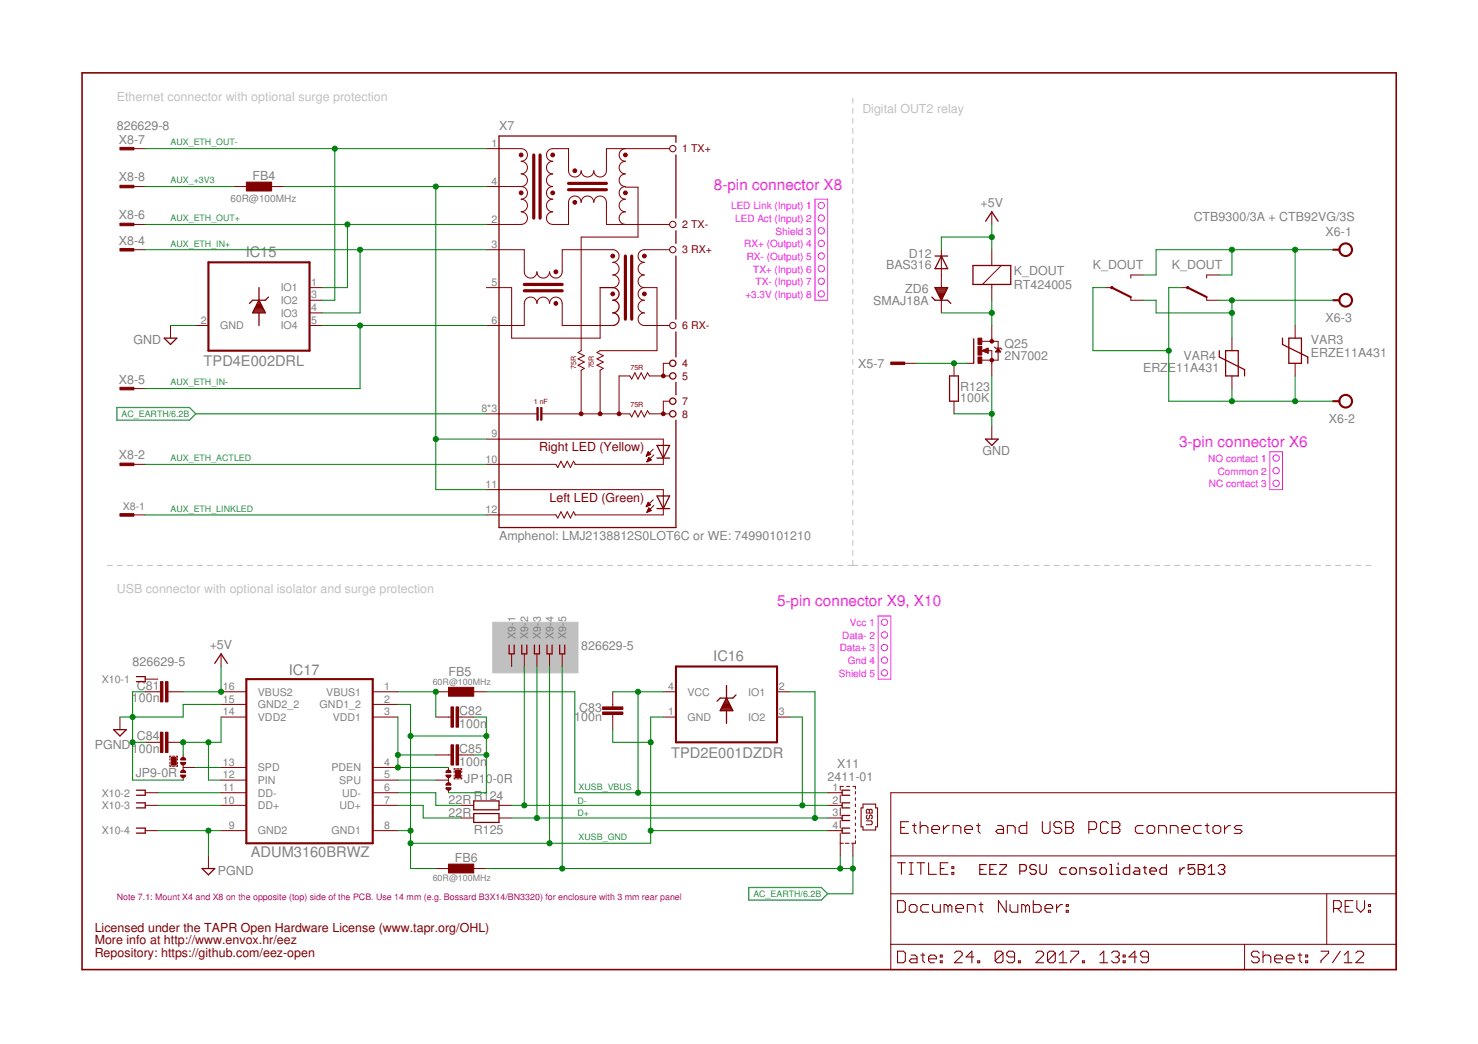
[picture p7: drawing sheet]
<svg xmlns="http://www.w3.org/2000/svg" width="297mm" height="210mm" viewBox="0 0 297 210" stroke-linecap="round" stroke-linejoin="round" font-family="sans-serif">
<g fill="none" stroke="#c0c0c0" stroke-width=".2">
<path d="M171.4 19.7v1M171.4 21.8v1M171.4 23.8v1M171.4 25.8v1M171.4 27.8v1M171.4 29.8v1.1M171.4 31.9v1M171.4 33.9v1M171.4 35.9v1M171.4 37.9v1M171.4 39.9v1.1M171.4 42v1"/>
<path d="M171.4 44v1M171.4 46v1M171.4 48v1M171.4 50v1.1M171.4 52v1.1M171.4 54.1v1M171.4 56.1v1M171.4 58.1v1M171.4 60.1v1.1M171.4 62.2v1M171.4 64.2v1M171.4 66.2v1"/>
<path d="M171.4 68.2v1M171.4 70.2v1.1M171.4 72.3v1M171.4 74.3v1M171.4 76.3v1M171.4 78.3v1M171.4 80.3v1.1M171.4 82.4v1M171.4 84.4v1M171.4 86.4v1M171.4 88.4v1.1M171.4 90.4v1.1"/>
<path d="M171.4 92.5v1M171.4 94.5v1M171.4 96.5v1M171.4 98.5v1M21.6 113.7h1M23.6 113.7h1M25.6 113.7h1M27.6 113.7h1M29.6 113.7h1M31.6 113.7h1M33.6 113.7h1M35.6 113.7h1.1"/>
<path d="M37.7 113.7h1M39.7 113.7h1M41.7 113.7h1M43.7 113.7h1M45.7 113.7h1M47.7 113.7h1M49.7 113.7h1M51.7 113.7h1M53.7 113.7h1.1M55.8 113.7h1M57.8 113.7h1M59.8 113.7h1"/>
<path d="M61.8 113.7h1M63.8 113.7h1M65.8 113.7h1M67.8 113.7h1M69.8 113.7h1M71.8 113.7h1.1M73.9 113.7h1M75.9 113.7h1M77.9 113.7h1M79.9 113.7h1M81.9 113.7h1M83.9 113.7h1"/>
<path d="M85.9 113.7h1M87.9 113.7h1M89.9 113.7h1.1M91.9 113.7h1.1M94 113.7h1M96 113.7h1M98 113.7h1M100 113.7h1M102 113.7h1M104 113.7h1M106 113.7h1M108.1 113.7h1"/>
<path d="M110.1 113.7h1M112.1 113.7h1M114.1 113.7h1M116.1 113.7h1M118.1 113.7h1M120.1 113.7h1M122.1 113.7h1M124.1 113.7h1M126.2 113.7h.9M128.2 113.7h1M130.2 113.7h1M132.2 113.7h1"/>
<path d="M134.2 113.7h1M136.2 113.7h1M138.2 113.7h1M140.2 113.7h1M142.2 113.7h1.1M144.3 113.7h1M146.3 113.7h1M148.3 113.7h1M150.3 113.7h1M152.3 113.7h1M154.3 113.7h1M156.3 113.7h1"/>
<path d="M158.3 113.7h1M160.3 113.7h1.1M162.3 113.7h1.1M164.4 113.7h1M166.4 113.7h1M168.4 113.7h1M170.4 113.7h2M171.4 100.5v1.1M171.4 102.6v1M171.4 104.6v1M171.4 106.6v1M171.4 108.6v1"/>
<path d="M171.4 110.6v1.1M171.4 112.7v1M173.4 113.7h1.1M175.5 113.7h1M177.5 113.7h1M179.5 113.7h1M181.5 113.7h1M183.5 113.7h1.1M185.5 113.7h1.1M187.6 113.7h1M189.6 113.7h1M191.6 113.7h1"/>
<path d="M193.6 113.7h1.1M195.7 113.7h1M197.7 113.7h1M199.7 113.7h1M201.7 113.7h1.1M203.8 113.7h1M205.8 113.7h1M207.8 113.7h1M209.8 113.7h1M211.8 113.7h1.1M213.8 113.7h1.1M215.9 113.7h1"/>
<path d="M217.9 113.7h1M219.9 113.7h1M221.9 113.7h1.1M224 113.7h1M226 113.7h1M228 113.7h1M230 113.7h1.1M232.1 113.7h1M234.1 113.7h1M236.1 113.7h1M238.1 113.7h1M240.1 113.7h1.1"/>
<path d="M242.1 113.7h1.1M244.2 113.7h1M246.2 113.7h1M248.2 113.7h1M250.3 113.7h1M252.3 113.7h1M254.3 113.7h1M256.3 113.7h1M258.3 113.7h1.1M260.3 113.7h1.1M262.4 113.7h1M264.4 113.7h1"/>
<path d="M266.4 113.7h1M268.4 113.7h1.1M270.5 113.7h1M272.5 113.7h1M274.5 113.7h1"/>
</g>
<path d="M99 125.1h17.2v10.2h-17.2z" fill="#c0c0c0" stroke="#c0c0c0" stroke-width=".2"/>
<g fill="none" stroke="#800000" stroke-width=".21">
<path d="M173.4 161.7h2.6v.7h.4v3.8h-.4v.7h-2.6v-.7h-.3v-3.8h.3zM180.4 173.5h1.5M181 166.4h.8M181.2 173.5v2.3M182.6 165.2h-1.6v2.4h1.6M182.7 173.5h.8M182.7 175.8h.8M183.1 173.5v2.3M183.4 166h.7M183.7 165.6v1.6l.4 .4M184.3 173.5h1.5M184.9 166.4l.4-.4h.8l.4 .4v1.2"/>
<path d="M184.9 165.2v2.4M185.1 173.5v2.3M186.6 173.5v2.3h1.6M187.3 166.8h1.5v-.4l-.4-.4h-.8l-.3 .4v.8l.3 .4h.8M189 174.6h.7M189.6 166v1.6M190.5 173.5h-1.5v2.3h1.5M190.8 166h-.4l-.8 .8M191.3 175.4h.4v.4h-.4zM191.3 174.2h.4v.4h-.4zM191.6 167.6v-1.6h1.1l.4 .4v1.2M193.9 166.8h1.6v-.4l-.4-.4h-.8l-.4 .4v.8l.4 .4h.8"/>
<path d="M196.2 166h.8M196.6 165.6v1.6l.4 .4M200.5 166h.8l.4 .4v1.2h-1.2l-.4-.4 .4-.4h1.2M202.5 167.6v-1.6h1.1l.4 .4v1.2M206.4 165.2v2.4h-1.2l-.4-.4v-.8l.4-.4h1.2M209.5 165.2v2l.4 .4h.8l.3-.4v-2M213.4 165.6l-.4-.4h-.8l-.4 .4v.4l.4 .4h.8l.4 .4v.4l-.4 .4h-.8l-.4-.4M214.2 165.2h1.1l.4 .4v.4l-.4 .4 .4 .4v.4l-.4 .4h-1.1zM214.2 166.4h1.1M218.8 166.8h1.2l.4-.4v-.8l-.4-.4h-1.2v2.4M222.7 165.6l-.4-.4h-.7l-.4 .4v1.6l.4 .4h.7l.4-.4M223.5 165.2h1.2l.4 .4v.4l-.4 .4 .4 .4v.4l-.4 .4h-1.2z"/>
<path d="M223.5 166.4h1.2M229.7 166h-1.1l-.4 .4v.8l.4 .4h1.1M230.9 166h.8l.4 .4v.8l-.4 .4h-.8l-.4-.4v-.8zM232.9 167.6v-1.6h1.1l.4 .4v1.2M235.2 167.6v-1.6h1.2l.3 .4v1.2M237.5 166.8h1.6v-.4l-.4-.4h-.8l-.4 .4v.8l.4 .4h.8M241.4 166h-1.1l-.4 .4v.8l.4 .4h1.1M242.2 166h.8M242.6 165.6v1.6l.4 .4M243.8 166.4l.4-.4h.7l.4 .4v.8l-.4 .4h-.7l-.4-.4zM246.1 166v1.6M247.3 166h-.4l-.8 .8"/>
<path d="M249.6 166h-1.1l-.4 .4 .4 .4h.7l.4 .4-.4 .4h-1.1M180.4 181.1h1.2l.3 .4v1.5l-.3 .4h-1.2zM180.4 191.2h1.2l.3 .4v1.6l-.3 .4h-1.2zM182.7 182.2l.4-.3h.8l.4 .3v.8l-.4 .4h-.8l-.4-.4zM183.1 192h.8l.4 .4v1.2h-1.2l-.4-.4 .4-.4h1.2M185.1 192h.7M185.5 191.6v1.6l.3 .4M186.6 192.8h1.6v-.4l-.4-.4h-.8l-.4 .4v.8l.4 .4h.8M186.6 181.9h-1.1l-.4 .3v.8l.4 .4h1.1M187.4 181.9v1.1l.4 .4h1.2v-1.5M189 193.2h.4v.4h-.4zM189 192h.4v.4h-.4z"/>
<path d="M190.5 182.2l-.4-.3h-.4v1.5M190.5 182.2l.4-.3 .4 .3v1.2M190.5 182.2v1.2M191.8 191.6l.4-.4h.8l.4 .4v.4l-1.6 1.6h1.6M192.1 182.6h1.5v-.4l-.3-.3h-.8l-.4 .3v.8l.4 .4h.8M194.4 183.4v-1.5h1.2l.4 .3v1.2M195.7 192.4h-1.5l1.1-1.2v2.4M196.5 193.2h.4v.4h-.4zM196.8 181.9h.7M197.1 181.5v1.5l.4 .4M201.6 191.6v1.6l-.4 .4h-.8l-.4-.4M201.6 191.6l-.4-.4h-.8l-.4 .4v1.6"/>
<path d="M201.6 191.6l-1.6 1.6M202.2 181.1v2.3l-1.5-2.3v2.3M203 181.9v1.1l.4 .4h1.2v-1.5M203.9 192.4h-1.2l-.4-.4v-.4l.4-.4h.8l.4 .4v1.6l-.4 .4h-.8l-.4-.4M204.7 193.2h.4v.4h-.4zM206.1 182.2l-.4-.3h-.4v1.5M206.1 182.2v1.2M206.1 182.2l.4-.3 .4 .3v1.2M207.7 181.1v2.3h1.2l.3-.4v-.8l-.3-.3h-1.2M208.2 191.6l.4-.4h.8l.3 .4v.4l-1.5 1.6h1.5M210 182.6h1.6v-.4l-.4-.3h-.8l-.4 .3v.8l.4 .4h.8M212.1 191.6v1.6l-.4 .4h-.8l-.4-.4"/>
<path d="M212.1 191.6l-.4-.4h-.8l-.4 .4v1.6M212.1 191.6l-1.6 1.6M212.3 181.9v1.5M212.9 193.6h1.5M212.9 192l.7-.8v2.4M213.5 181.9h-.4l-.8 .7M214.3 183h.4v.4h-.4zM214.3 181.9h.4v.3h-.4zM215.2 191.2h1.6v.4l-1.6 1.6v.4M217.6 193.2h.3v.4h-.3zM221 193.6h1.6M221 192l.8-.8v2.4"/>
<path d="M223.4 191.6l.4-.4h.8l.3 .4v.4l-.3 .4M224.2 192.4h.4M224.6 192.4l.3 .4v.4l-.3 .4h-.8l-.4-.4M225.7 193.2h.4v.4h-.4zM225.7 192h.4v.4h-.4zM228.5 192.4h-1.6l1.2-1.2v2.4M230.8 192.4h-1.2l-.4-.4v-.4l.4-.4h.8l.4 .4v1.6l-.4 .4h-.8l-.4-.4M253.1 191.6l-.4-.4h-.8l-.4 .4v.4l.4 .4h.8l.4 .4v.4l-.4 .4h-.8l-.4-.4M253.8 192.4l.4-.4h.8l.4 .4v1.2M253.8 191.2v2.4M256.2 192.8h1.5v-.4l-.4-.4h-.7l-.4 .4v.8l.4 .4h.7M258.5 192.8h1.6v-.4l-.4-.4h-.8l-.4 .4v.8l.4 .4h.8"/>
<path d="M260.9 192h.7M261.2 191.6v1.6l.4 .4M262.4 193.2h.4v.4h-.4zM262.4 192h.4v.4h-.4zM265.5 191.2h1.5v.4l-1.5 1.6v.4M268 182.6h1.2l.4-.4v-.7l-.4-.4h-1.2v2.3M268.8 182.6l.8 .8M269.4 191.2l-1.6 2.4M270.2 193.6h1.5M270.2 192l.7-.8v2.4M270.3 182.2h.8M271.9 181.1h-1.6v2.3h1.6"/>
<path d="M272.5 191.6l.4-.4h.7l.4 .4v.4l-1.5 1.6h1.5M272.7 181.1v1.5l.8 .8 .7-.8v-1.5M275 183h.4v.4h-.4zM275 181.9h.4v.3h-.4z"/>
</g>
<g fill="none" stroke="#800000" stroke-width=".25">
<path d="M135.8 28.6v-1.3h-35.5v78.8h35.5v-21.6M135.8 31.2v12.7M52 57.8v2.6M54 59.7l-.7 .7h-2.5l-.7 .6M120.6 57.8h2.5a1.27 1.27 0 0 1 1.3 1.3 1.27 1.27 0 0 1-1.3 1.3 1.27 1.27 0 0 1 1.3 1.2 1.27 1.27 0 0 1-1.3 1.3 1.27 1.27 0 0 1 1.3 1.3 1.27 1.27 0 0 1-1.3 1.2M135.8 46.4v2.5M135.8 51.5v12.7M187.3 59.7l.6 .7h2.6l.6 .6M187.9 57.8h2.6l-1.3 2.6zM187.9 51.5h2.6M188 58.1h2.3M188.2 58.3h2"/>
<path d="M188.3 58.5h1.8M188.4 58.7h1.6M188.5 59h1.4M188.6 59.2h1.2M188.7 59.4h1M188.8 59.6h.7M188.9 59.9h.5M189.2 51.5l1.3 2.5h-2.6zM195.5 53.4h7.6v3.8h-7.6zM198.1 44.5l1.2-1.9 1.3 1.9M33 68h2.5l-1.2 1.3zM50.8 62.7h2.4"/>
<path d="M51 62.5h2.1M51.1 62.3h1.9M51.2 62.1h1.7M51.3 61.8h1.5M51.4 61.6h1.3M51.5 61.4h1.1M51.6 61.2h.9M51.7 61h.6M51.9 60.7h.3M52 60.5h.1M52 60.4l1.3 2.5h-2.5zM52 62.9v2.5"/>
<path d="M135.8 66.7v5.1M135.8 76.9v2.5M189 60.1h.3M189.1 60.3h.1M190.8 75.6h1.8v5.1h-1.8zM195.7 68.1v4.9M245 70.5v1.3l5.1 2.5v1.3M246.3 70.5h2.6v5.1h-2.6zM257.7 68v1.3l5.1 2.5v1.2M259 68h2.6v5h-2.6zM132 89.6h2.6l-1.3 2.5zM132 92.1h2.6"/>
<path d="M132 99.7h2.6l-1.3 2.6zM198.1 88.3h2.5l-1.3 1.3zM132 102.3h2.6M27.4 136h1.8v1.1h-1.8M43.2 133.4l1.2-1.9 1.3 1.9M102.3 129.7v1.8h1v-1.8M104.9 129.7v1.8h1v-1.8M107.4 129.7v1.8h1v-1.8M109.9 129.7v1.8h1.1v-1.8M112.5 129.7v1.8h1v-1.8M146 137.8v2.6M147.9 139.7l-.6 .7h-2.6l-.6 .6"/>
<path d="M22.8 146.7h2.6l-1.3 1.3zM27.4 158.9h1.8v1h-1.8M144.8 142.7h2.4M144.9 142.5h2.2M145 142.3h2M145.1 142.1h1.8M145.3 141.8h1.4M145.4 141.6h1.2M145.5 141.4h1M145.6 141.2h.8M145.7 140.9h.6M145.8 140.7h.4"/>
<path d="M145.9 140.5h.2M146 140.4l1.3 2.5h-2.6zM146 142.9v2.5M170.8 158.9h-1.6v1h1.6M27.4 161.4h1.8v1h-1.8M27.4 166.5h1.8v1h-1.8M40.6 174.6h2.6l-1.3 1.3zM95.2 161h5.1v1.8h-5.1zM95.2 163.6h5.1v1.8h-5.1zM170.8 161.4h-1.6v1h1.6M170.8 164h-1.6v1h1.6M170.8 166.5h-1.6v1h1.6"/>
<circle cx="135.2" cy="75.6" r=".64"/>
<circle cx="135.2" cy="73" r=".64"/>
<circle cx="135.2" cy="80.7" r=".64"/>
<circle cx="135.2" cy="83.2" r=".64"/>
</g>
<g fill="none" stroke="#800000" stroke-width=".2">
<path d="M26.6 37.5h2.6M26.6 29.9h2.6M47 37.5h2.5M54.6 37.5h2.5M97.7 29.9h7a1.27 1.27 0 0 1 1.3 1.3 1.27 1.27 0 0 1-1.3 1.2 1.27 1.27 0 0 1 1.3 1.3 1.27 1.27 0 0 1-1.3 1.3 1.27 1.27 0 0 1 1.3 1.2 1.27 1.27 0 0 1-1.3 1.3M97.7 37.5h7M104.7 37.5a1.27 1.27 0 0 1 1.3 1.3 1.27 1.27 0 0 1-1.3 1.2 1.27 1.27 0 0 1 1.3 1.3 1.27 1.27 0 0 1-1.3 1.3 1.27 1.27 0 0 1 1.3 1.3 1.27 1.27 0 0 1-1.3 1.2h-7M125.7 29.9a1.27 1.27 0 0 0-1.3 1.3 1.27 1.27 0 0 0 1.3 1.2 1.27 1.27 0 0 0-1.3 1.3 1.27 1.27 0 0 0 1.3 1.3 1.27 1.27 0 0 0-1.3 1.2 1.27 1.27 0 0 0 1.3 1.3 1.27 1.27 0 0 0-1.3 1.3 1.27 1.27 0 0 0 1.3 1.2 1.27 1.27 0 0 0-1.3 1.3 1.27 1.27 0 0 0 1.3 1.3 1.27 1.27 0 0 0-1.3 1.3 1.27 1.27 0 0 0 1.3 1.2M125.7 37.6h2.5v10.1h-11.4v22.8l-.6 .4 1.2 .6-1.2 .7 1.2 .6-1.2 .6 1.2 .7-.6 .3v8.8M134.6 29.9h-12.7v4.4a1.27 1.27 0 0 1-1.3 1.3 1.27 1.27 0 0 1-1.3-1.3 1.27 1.27 0 0 1-1.2 1.3 1.27 1.27 0 0 1-1.3-1.3 1.27 1.27 0 0 1-1.3 1.3 1.27 1.27 0 0 1-1.2-1.3v-4.4h-3.2a1.27 1.27 0 0 0-1.3 1.3 1.27 1.27 0 0 0 1.3 1.2 1.27 1.27 0 0 0-1.3 1.3 1.27 1.27 0 0 0 1.3 1.3 1.27 1.27 0 0 0-1.3 1.2 1.27 1.27 0 0 0 1.3 1.3 1.27 1.27 0 0 0-1.3 1.3 1.27 1.27 0 0 0 1.3 1.2 1.27 1.27 0 0 0-1.3 1.3 1.27 1.27 0 0 0 1.3 1.3 1.27 1.27 0 0 0-1.3 1.3 1.27 1.27 0 0 0 1.3 1.2h3.2v-4.4a1.27 1.27 0 0 1 1.2-1.3 1.27 1.27 0 0 1 1.3 1.3 1.27 1.27 0 0 1 1.3-1.3 1.27 1.27 0 0 1 1.2 1.3 1.27 1.27 0 0 1 1.3-1.3 1.27 1.27 0 0 1 1.3 1.3v4.4h12.7M26.6 45.1h2.6M26.6 50.2h2.6"/>
<path d="M62.2 57.8h2.5M97.7 50.2h7.7v4.5a1.27 1.27 0 0 0 1.2 1.2 1.27 1.27 0 0 0 1.3-1.2 1.27 1.27 0 0 0 1.3 1.2 1.27 1.27 0 0 0 1.2-1.2 1.27 1.27 0 0 0 1.3 1.2 1.27 1.27 0 0 0 1.3-1.2v-4.5h10.1a1.27 1.27 0 0 1 1.3 1.3 1.27 1.27 0 0 1-1.3 1.2 1.27 1.27 0 0 1 1.3 1.3 1.27 1.27 0 0 1-1.3 1.3 1.27 1.27 0 0 1 1.3 1.3 1.27 1.27 0 0 1-1.3 1.2M97.7 57.8h5.1v10.2h17.8v-10.2M129.5 57.8a1.27 1.27 0 0 0-1.3 1.3 1.27 1.27 0 0 0 1.3 1.3 1.27 1.27 0 0 0-1.3 1.2 1.27 1.27 0 0 0 1.3 1.3 1.27 1.27 0 0 0-1.3 1.3 1.27 1.27 0 0 0 1.3 1.2h5.1M129.5 57.8h2.5v12.7h-11.4l-.6 .4 1.2 .6-1.2 .7 1.2 .6-1.2 .6 1.2 .7-.6 .3v8.8M134.6 50.2h-5.1a1.27 1.27 0 0 0-1.3 1.3 1.27 1.27 0 0 0 1.3 1.2 1.27 1.27 0 0 0-1.3 1.3 1.27 1.27 0 0 0 1.3 1.3 1.27 1.27 0 0 0-1.3 1.3 1.27 1.27 0 0 0 1.3 1.2M189.2 50.2v7.6M199.3 42.6v2.5M199.3 50.2v3.2M199.3 57.2v3.2M201.2 53.4l-3.8 3.8M222.2 57.8h1.3"/>
<path d="M227.3 59.7v.7h2.5M229.8 55.3h-2.5v.6M237.4 57.8h1.3M242.5 59.7v.7h2.5M245 55.3h-2.5v.6M26.6 78.1h2.6M34.3 65.4v2.6M39.3 65.4h2.6M62.2 65.4h2.5M62.2 60.4h2.5M62.2 62.9h2.5M97.7 65.4h7.7v-4.4a1.27 1.27 0 0 1 1.2-1.3 1.27 1.27 0 0 1 1.3 1.3 1.27 1.27 0 0 1 1.3-1.3 1.27 1.27 0 0 1 1.2 1.3 1.27 1.27 0 0 1 1.3-1.3 1.27 1.27 0 0 1 1.3 1.3v4.4h10.1"/>
<path d="M134.6 73h-1.3v2.6M134.6 75.6h-4.1l-.4-.6-.6 1.2-.6-1.2-.7 1.2-.6-1.2-.6 1.2-.4-.6h-2.2v7.6M181.6 73h2.5M189.2 60.4v2.5M191.7 73v2.6M194.3 73h1.4M197.3 70.5l1.3-.5v1zM197.3 68.6h3.3v3.8h-3.3M197.4 70.5h1.2M197.5 70.6h1.1M197.7 70.4h.9M197.8 70.7h.8"/>
<path d="M198 70.2h.6M198.1 70.8h.5M198.3 70.1h.3M198.4 71h.2M198.5 70.5h.8v5.1M199.3 65.4v3.2M199.8 69.8l.3 .2h1l.3 .3M200.2 70.6h.8M200.3 70.5h.6M200.4 70.4h.4M200.4 70.2h.3M200.5 70.1h.2"/>
<path d="M200.6 70l.5 .8h-1zM247.6 68v2.5M247.6 75.6v2.5M260.3 65.4v2.6M260.3 73v2.6M26.6 93.4h2.6M97.7 93.4h14l.4 .6 .6-1.3 .7 1.3 .6-1.3 .6 1.3 .7-1.3 .4 .7M97.7 88.3h35.6v5.1h-17.8M97.7 98.4h35.6v5.1h-17.8M97.7 83.2h10.2M108.9 83.2h17.7l.4 .6 .6-1.2 .6 1.2 .7-1.2 .6 1.2 .6-1.2 .4 .6h4.1M129.9 91.7h.1"/>
<path d="M129.9 91.6h.3M130 91.5h.5M130 91.3h.8M130 92.8h.2M130.1 91.2h.5M130.1 92.7h.4M130.2 91.1h.3M130.2 92.5h.5M130.2 91h.2M130.2 92.4h.6M130.2 92.3h.5M130.3 90.8l-.4 .9"/>
<path d="M130.3 90.8l.5 .5M130.3 90.8h.1M130.3 92.2h.3M130.3 92.1h.2M130.4 92l.5 .5-.9 .4zM130.8 91.3l-.9 .4M131.3 90.3l-1.4 1.4M131.4 91.5l-1.4 1.4M134.6 80.7h-1.3v2.5M191.7 80.7v2.5M199.3 85.7v2.6M26.6 103.5h2.6"/>
<path d="M97.7 103.5h14l.4 .7 .6-1.3 .7 1.3 .6-1.3 .6 1.3 .7-1.3 .4 .6M129.9 101.8h.1M129.9 101.7h.4M130 101.6h.6M130 101.5h.7M130 102.9h.2M130.1 101.3h.5M130.1 102.8h.4M130.2 101.2h.3M130.2 102.7h.6M130.2 102.6h.6M130.2 101.1h.2"/>
<path d="M130.3 101l.5 .5-.9 .4zM130.3 102.4h.4M130.3 102.3h.3M130.4 102.2h.1M130.4 102.1l.5 .5-.9 .4zM131.3 100.5l-1.4 1.4M131.4 101.6l-1.4 1.4M29.2 139.1h3M29.2 136.5h2.5M33.8 139.1h3M44.4 139.1h5.1M44.4 131.5v2.5"/>
<path d="M74.9 139.1h5.1M87.6 139.1h2.5M95.2 139.1h2.5M102.8 131.5v2.5M105.4 131.5v2.5M107.9 131.5v2.5M110.4 131.5v2.5M113 131.5v2.5M123.1 139.1v3M133.3 139.1h2.5M156.2 139.1h2.5M24.1 144.2v2.5"/>
<path d="M29.2 159.4h2.5M29.2 149.2h3M33.8 149.2h3M34.1 153.8v.3h.3M34.1 152.5v.3M34.1 153.3v.2M34.4 152h-.3v.3M34.6 152h.6M34.6 154.1h.6M35.4 152h.3v.3M35.7 153.8v.3h-.3M35.7 152.5v.3"/>
<path d="M35.7 153.3v.2M36.8 154.3h2.5M36.8 151.8v.7M36.8 153.8v1M36.8 156.1v.7M44.4 159.4h5.1M44.4 144.2h5.1M44.4 154.3h5.1M44.4 156.8h5.1M44.4 141.6h5.1M74.9 159.4h5.1M74.9 144.2h5.1"/>
<path d="M74.9 154.3h5.1M74.9 156.8h5.1M74.9 141.6h5.1M87.6 144.2h3M87.6 156.8h2.5M87.6 151.8h3M90.1 154.3v.8M90.1 156.3v1.1M90.1 158.6v.8M91.3 156.3v.3h.2M91.3 155.1v.2M91.3 155.8v.3"/>
<path d="M91.5 154.6h-.2v.2M91.8 154.6h.5M91.8 156.6h.5M92.2 144.2h3M92.2 151.8h3M92.5 154.6h.3v.2M92.8 156.3v.3h-.3M92.8 155.1v.2M92.8 155.8v.3M123.1 143.7v3M133.3 144.2h2.5M156.2 144.2h2.5"/>
<path d="M166.3 159.4h2.9M168.9 159.9v1.5M169.5 158.1h-.6v.8M170.1 158.1h.7M171.4 158.1h.5v.5M171.9 159.1v.5M179 159.4h101.6v35.5h-101.6zM29.2 167h2.5M29.2 161.9h2.5M41.9 172.1v2.5M44.4 167h5.1M44.4 161.9h5.1"/>
<path d="M74.9 167h5.1M74.9 161.9h5.1M87.6 174.6h2.5M92.7 164.5h2.5M92.7 161.9h2.5M95.2 174.6h2.5M100.3 164.5h2.5M100.3 161.9h2.5M166.3 167h2.9M166.3 164.5h2.9M166.3 161.9h2.9M168.9 169.5h.6"/>
<path d="M168.9 162.4v1.6M168.9 165v1.5M168.9 167.5v4.6M169.9 169.5h.7M171.4 169.5v2.6M171.9 169v.5h-.7M171.9 160.4v.5M171.9 161.7v.5M171.9 162.9v.5M171.9 164.2v.5M171.9 165.5v.5M171.9 166.8v.5"/>
<path d="M171.9 168v.5M174.1 165h1l.2 .2v.4l-.2 .2h-1M174.1 162.9l.2-.2 .4 .2 .4-.2 .2 .2v.6h-1.2zM174.3 163.9l-.2 .2v.4l.4 .2 .2-.2v-.4l.4-.2 .2 .2v.4l-.2 .2M174.7 162.9v.6M179 179.7h101.6M179 172.1h101.6M266.6 179.7v10.2M179 189.9h101.6M250.1 189.9v5"/>
<circle cx="135.2" cy="29.9" r=".64"/>
<circle cx="135.2" cy="45.1" r=".64"/>
<circle cx="135.2" cy="50.2" r=".64"/>
<circle cx="135.2" cy="65.4" r=".64"/>
</g>
<path d="M107.3 31.2v12.7M108.5 31.2v12.7M114.3 38.1h7.6M114.3 36.9h7.6M105.4 58.5h7.6M105.4 57.2h7.6M125.7 51.5v12.7M127 51.5v12.7" fill="none" stroke="#800000" stroke-width=".63"/>
<g fill="#800000" stroke="#800000" stroke-width=".2">
<path d="M36.5 152.4l.5-.1 .3 .2v.3h-1z" fill-rule="evenodd"/>
<path d="M36.5 154.9h.5l.3 .4h-1z" fill-rule="evenodd"/>
<path d="M36.3 153.3h1a.51 .51 0 0 1-.5 .5 .51 .51 0 0 1-.5-.5z" fill-rule="evenodd"/>
<path d="M36.3 155.8h1a.51 .51 0 0 1-.5 .6 .51 .51 0 0 1-.5-.6z" fill-rule="evenodd"/>
<path d="M89.7 155.1a.51 .51 0 0 1 .6-.3 .51 .51 0 0 1 .3 .5h-1z" fill-rule="evenodd"/>
<path d="M89.7 157.6a.51 .51 0 0 1 .6-.2 .51 .51 0 0 1 .3 .5h-1z" fill-rule="evenodd"/>
<path d="M89.6 155.8h1a.51 .51 0 0 1-.5 .6 .51 .51 0 0 1-.5-.6z" fill-rule="evenodd"/>
<path d="M89.6 158.4h1a.51 .51 0 0 1-.5 .5 .51 .51 0 0 1-.5-.5z" fill-rule="evenodd"/>
<circle cx="104.7" cy="31.2" r=".38"/>
<circle cx="104.7" cy="38.8" r=".38"/>
<circle cx="111.1" cy="31.2" r=".38"/>
<circle cx="111.1" cy="38.8" r=".38"/>
<circle cx="115.5" cy="40.7" r=".38"/>
<circle cx="115.5" cy="34.3" r=".38"/>
<circle cx="129.5" cy="51.5" r=".38"/>
<circle cx="129.5" cy="59.1" r=".38"/>
<circle cx="123.1" cy="51.5" r=".38"/>
<circle cx="123.1" cy="59.1" r=".38"/>
<circle cx="111.7" cy="61" r=".38"/>
<circle cx="111.7" cy="54.7" r=".38"/>
<circle cx="120.6" cy="83.2" r=".38"/>
<circle cx="116.8" cy="83.2" r=".38"/>
<circle cx="124.4" cy="83.2" r=".38"/>
<circle cx="133.3" cy="83.2" r=".38"/>
<circle cx="133.3" cy="75.6" r=".38"/>
<circle cx="125.7" cy="31.2" r=".38"/>
<circle cx="125.7" cy="38.8" r=".38"/>
<circle cx="199.3" cy="68.6" r=".36"/>
<circle cx="199.3" cy="72.4" r=".36"/>
</g>
<g fill="#800000" stroke="#800000" stroke-width=".2">
<path d="M107.9 81.9h.3v2.6h-.3z"/>
<path d="M108.7 81.9h.2v2.6h-.2z"/>
<path d="M49.5 36.6h5.1v1.8h-5.1z"/>
<path d="M24.1 93.1h2.8v.5h-2.8z"/>
<path d="M24.1 50h2.8v.5h-2.8z"/>
<path d="M24.1 29.6h2.8v.5h-2.8z"/>
<path d="M24.1 37.3h2.8v.5h-2.8z"/>
<path d="M24.1 77.9h2.8v.5h-2.8z"/>
<path d="M24.1 44.9h2.8v.5h-2.8z"/>
<path d="M24.1 103.3h2.8v.5h-2.8z"/>
<path d="M90.1 173.7h5.1v1.8h-5.1z"/>
<path d="M90.1 138.2h5.1v1.8h-5.1z"/>
<path d="M91.7 142.1h.5v4.1h-.5z"/>
<path d="M90.6 142.1h.5v4.1h-.5z"/>
<path d="M91.7 149.8h.5v4h-.5z"/>
<path d="M90.6 149.8h.5v4h-.5z"/>
<path d="M32.2 147.2h.5v4.1h-.5z"/>
<path d="M33.3 147.2h.5v4.1h-.5z"/>
<path d="M32.2 137.1h.5v4h-.5z"/>
<path d="M33.3 137.1h.5v4h-.5z"/>
<path d="M121.1 142.1h4.1v.5h-4.1z"/>
<path d="M121.1 143.2h4.1v.5h-4.1z"/>
<path d="M196.6 71.8h.7v1.2h-.7z"/>
<path d="M196.6 68h.7v1.3h-.7z"/>
<path d="M196.6 69.6h.7v1.8h-.7z"/>
<path d="M179 72.8h2.8v.5h-2.8z"/>
<path d="M34.4 152.3h1v1.5h-1z"/>
<path d="M91.5 154.8h1v1.5h-1z"/>
</g>
<path d="M16.5 14.6h264.1v180.3h-264.1z" fill="none" stroke="#800000" stroke-width=".32"/>
<g fill="none" stroke="#800000" stroke-width=".23">
<path d="M196.9 174.8h.7M198.2 173.8h-1.3v2h1.3M198.9 174.8h.7M200.2 173.8h-1.3v2h1.3M200.9 173.8h1.3v.4l-1.3 1.3v.3h1.3M205 175.1h.9l.4-.3v-.6l-.4-.4h-.9v2M208.3 174.2l-.4-.4h-.6l-.3 .4v.3l.3 .3h.6l.4 .3v.4l-.4 .3h-.6l-.3-.3M209 173.8v1.7l.3 .3h.7l.3-.3v-1.7M214.3 174.5h-1l-.3 .3v.7l.3 .3h1M215.3 174.5h.7l.3 .3v.7l-.3 .3h-.7l-.3-.3v-.7zM217 175.8v-1.3h1l.3 .3v1M220.3 174.5h-.9l-.4 .3 .4 .3h.6l.3 .4-.3 .3h-1"/>
<path d="M221.4 174.5h.6l.4 .3v.7l-.4 .3h-.6l-.4-.3v-.7zM223.1 173.8h.3v2M223.1 175.8h.6M224.4 175.8h.6M224.4 174.5h.3v1.3M224.7 173.5v.3M227 173.8v2h-.9l-.4-.3v-.7l.4-.3h.9M228.1 174.5h.6l.3 .3v1h-.9l-.3-.3 .3-.4h.9M229.8 174.5h.6M230.1 174.2v1.3l.3 .3M231.1 175.1h1.3v-.3l-.3-.3h-.7l-.3 .3v.7l.3 .3h.7M234.4 173.8v2h-1l-.3-.3v-.7l.3-.3h1"/>
<path d="M237.1 174.5v1.3M238.1 174.5h-.3l-.7 .6M240.1 173.8h-1.3v1l.7-.3h.3l.3 .3v.7l-.3 .3h-.7l-.3-.3M240.8 173.8h1l.3 .4v.3l-.3 .3 .3 .3v.4l-.3 .3h-1zM240.8 174.8h1M242.8 175.8h1.3M242.8 174.5l.7-.7v2M244.8 174.2l.4-.4h.6l.3 .4v.3l-.3 .3M245.5 174.8h.3M245.8 174.8l.3 .3v.4l-.3 .3h-.6l-.4-.3"/>
</g>
<g fill="none" stroke="#800000" stroke-width=".42">
<path d="M41.9 52.7h20.3v17.8h-20.3zM223.5 57.8l3.8 1.9M238.7 57.8l3.8 1.9M267.9 50.2h1.3M267.9 60.4h1.3M267.9 80.7h1.3M49.5 136.5h25.4v33h-25.4zM135.8 134h20.4v15.2h-20.4z"/>
<circle cx="223.5" cy="57.8" r=".13"/>
<circle cx="238.7" cy="57.8" r=".13"/>
<circle cx="270.4" cy="50.2" r="1.27"/>
<circle cx="270.4" cy="60.4" r="1.27"/>
<circle cx="270.4" cy="80.7" r="1.27"/>
</g>
<g fill="none" stroke="#008000" stroke-width=".2">
<path d="M29.2 29.9h68.5M29.2 37.5h17.8M57.1 37.5h40.6M67.3 29.9v30.5h-2.6M87.6 37.5v60.9h10.1M29.2 45.1h68.5M29.2 50.2h68.5M69.8 45.1v12.7h-5.1M72.4 50.2v12.7h-7.7M199.3 45.1v5.1M199.3 47.7h-10.1v2.5M222.2 57.8h-2.6v12.7h15.3"/>
<path d="M237.4 57.8h-2.5v22.9h33M247.6 50.2v5.1h-2.6M260.3 50.2v15.2M267.9 50.2h-35.6v5.1h-2.5M34.3 65.4h5M64.7 65.4h33M72.4 65.4v12.7h-43.2M184.1 73h10.2M189.2 62.9h10.1M199.3 60.4v5M199.3 75.6v10.1M229.8 60.4h2.5v2.5h15.3"/>
<path d="M245 60.4h22.9M247.6 60.4v7.6M247.6 78.1v2.6M260.3 75.6v5.1M29.2 93.4h68.5M39.3 83.2h58.4M87.6 88.3h10.1M191.7 83.2h7.6M29.2 103.5h68.5M29.2 139.1h-2.6v17.7h10.2M44.4 134v5.1h-7.6M80 139.1h7.6v5.1"/>
<path d="M97.7 139.1h17.8v20.3h50.8M105.4 134v27.9M107.9 134v30.5M110.4 134v35.5M113 134v40.6M123.1 139.1h10.2M128.2 139.1v20.3M158.7 139.1h5.1v25.4M26.6 149.2h2.6M31.7 159.4h12.7M39.3 154.3h5.1M41.9 149.2v7.6h2.5"/>
<path d="M44.4 141.6h-7.6v2.6h-12.7M44.4 144.2v5h-7.6v2.6M80 141.6h2.5v33h5.1M80 156.8h7.6M80 159.4h7.6v2.5h5.1M80 144.2v10.1h10.1M80 151.8h7.6M82.5 148h15.2M95.2 144.2h2.5v15.2h-7.6M95.2 151.8h2.5M123.1 146.7v2.5h7.7M133.3 144.2h-2.5v25.3h-48.3"/>
<path d="M158.7 144.2h2.5v17.7M31.7 167h12.7M31.7 161.9h12.7M41.9 167v5.1M80 167h2.5M80 161.9h5v2.6h7.7M97.7 174.6h73.7M102.8 161.9h63.5M102.8 164.5h63.5M130.8 167h35.5M168.9 172.1v2.5M171.4 172.1v7.6h-5.1"/>
</g>
<g fill="#008000" stroke="#008000" stroke-width=".2">
<circle cx="41.9" cy="167" r=".51"/>
<circle cx="26.6" cy="144.2" r=".51"/>
<circle cx="26.6" cy="149.2" r=".51"/>
<circle cx="199.3" cy="83.2" r=".51"/>
<circle cx="171.4" cy="174.6" r=".51"/>
<circle cx="113" cy="174.6" r=".51"/>
<circle cx="168.9" cy="174.6" r=".51"/>
<circle cx="44.4" cy="139.1" r=".51"/>
<circle cx="199.3" cy="47.7" r=".51"/>
<circle cx="105.4" cy="161.9" r=".51"/>
<circle cx="161.2" cy="161.9" r=".51"/>
<circle cx="107.9" cy="164.5" r=".51"/>
<circle cx="163.8" cy="164.5" r=".51"/>
<circle cx="128.2" cy="159.4" r=".51"/>
<circle cx="128.2" cy="139.1" r=".51"/>
<circle cx="80" cy="151.8" r=".51"/>
<circle cx="80" cy="154.3" r=".51"/>
<circle cx="87.6" cy="139.1" r=".51"/>
<circle cx="41.9" cy="149.2" r=".51"/>
<circle cx="36.8" cy="149.2" r=".51"/>
<circle cx="82.5" cy="169.5" r=".51"/>
<circle cx="97.7" cy="148" r=".51"/>
<circle cx="82.5" cy="148" r=".51"/>
<circle cx="130.8" cy="167" r=".51"/>
<circle cx="130.8" cy="149.2" r=".51"/>
<circle cx="110.4" cy="169.5" r=".51"/>
<circle cx="82.5" cy="167" r=".51"/>
<circle cx="97.7" cy="151.8" r=".51"/>
<circle cx="67.3" cy="29.9" r=".51"/>
<circle cx="69.8" cy="45.1" r=".51"/>
<circle cx="72.4" cy="65.4" r=".51"/>
<circle cx="72.4" cy="50.2" r=".51"/>
<circle cx="247.6" cy="50.2" r=".51"/>
<circle cx="260.3" cy="50.2" r=".51"/>
<circle cx="199.3" cy="62.9" r=".51"/>
<circle cx="234.9" cy="70.5" r=".51"/>
<circle cx="247.6" cy="80.7" r=".51"/>
<circle cx="260.3" cy="80.7" r=".51"/>
<circle cx="191.7" cy="73" r=".51"/>
<circle cx="247.6" cy="60.4" r=".51"/>
<circle cx="247.6" cy="62.9" r=".51"/>
<circle cx="87.6" cy="88.3" r=".51"/>
<circle cx="87.6" cy="37.5" r=".51"/>
</g>
<g fill="none" stroke="#f0f" stroke-width=".2">
<path d="M163.8 40h2.5v20.4h-2.5zM255.2 90.8h2.5v7.6h-2.5zM176.5 123.8h2.5v12.7h-2.5z"/>
<circle cx="165.1" cy="46.4" r=".64"/>
<circle cx="165.1" cy="51.5" r=".64"/>
<circle cx="165.1" cy="59.1" r=".64"/>
<circle cx="165.1" cy="48.9" r=".64"/>
<circle cx="165.1" cy="54" r=".64"/>
<circle cx="165.1" cy="43.9" r=".64"/>
<circle cx="165.1" cy="56.6" r=".64"/>
<circle cx="165.1" cy="41.3" r=".64"/>
<circle cx="256.5" cy="94.6" r=".64"/>
<circle cx="256.5" cy="97.2" r=".64"/>
<circle cx="256.5" cy="92.1" r=".64"/>
<circle cx="177.8" cy="130.2" r=".64"/>
<circle cx="177.8" cy="132.7" r=".64"/>
<circle cx="177.8" cy="125.1" r=".64"/>
<circle cx="177.8" cy="135.3" r=".64"/>
<circle cx="177.8" cy="127.7" r=".64"/>
</g>
<path d="M23.5 81.9h14.6l1.2 1.3-1.2 1.3h-14.6zM150.5 178.4h14.6l1.2 1.3-1.2 1.3h-14.6z" fill="none" stroke="#008080" stroke-width=".25"/>
<g font-size="3.1" fill="#f0f">
<text x="143.5" y="38.1">8-pin connector X8</text>
<text x="237" y="89.8">3-pin connector X6</text>
<text x="156.2" y="121.9">5-pin connector X9, X10</text>
</g>
<g font-size="2.9" fill="#808080">
<text x="49.4" y="51.7">IC15</text>
<text x="40.9" y="73.7">TPD4E002DRL</text>
<text x="58.1" y="135.6">IC17</text>
<text x="143.3" y="133">IC16</text>
<text x="134.9" y="152.4">TPD2E001DZDR</text>
<text x="50.4" y="172.3">ADUM3160BRWZ</text>
</g>
<g font-size="2.5" fill="#c0c0c0">
<text x="23.5" y="20.2">Ethernet connector with optional surge protection</text>
<text x="173.3" y="22.8">Digital OUT2 relay</text>
<text x="23.5" y="119.3">USB connector with optional isolator and surge protection</text>
</g>
<g font-size="2.5" fill="#808080">
<text x="23.5" y="26.1">826629-8</text>
<text x="23.9" y="28.9">X8-7</text>
<text x="100.3" y="26.1">X7</text>
<text x="23.9" y="36.5">X8-8</text>
<text x="50.8" y="36.2">FB4</text>
<text x="197.1" y="41.6">+5V</text>
<text x="23.9" y="44.1">X8-6</text>
<text x="239.9" y="44.4">CTB9300/3A + CTB92VG/3S</text>
<text x="266.4" y="47.5">X6-1</text>
<text x="23.9" y="49.2">X8-4</text>
<text x="182.7" y="51.8">D12</text>
<text x="178.1" y="54.1">BAS316</text>
<text x="181.9" y="59">ZD6</text>
<text x="203.8" y="58.1">RT424005</text>
<text x="203.8" y="55.3">K_DOUT</text>
<text x="219.7" y="54">K_DOUT</text>
<text x="235.5" y="54">K_DOUT</text>
<text x="175.5" y="61.2">SMAJ18A</text>
<text x="266.4" y="64.7">X6-3</text>
<text x="26.8" y="69.2">GND</text>
<text x="201.9" y="69.9">Q25</text>
<text x="263.5" y="71.8">ERZE11A431</text>
<text x="263.5" y="69.2">VAR3</text>
<text x="23.9" y="77.1">X8-5</text>
<text x="172.5" y="73.9">X5-7</text>
<text x="201.9" y="72.4">2N7002</text>
<text x="229.7" y="74.8">ERZE11A431</text>
<text x="237.9" y="72.3">VAR4</text>
<text x="193" y="80.8">100K</text>
<text x="193" y="78.5">R123</text>
<text x="267.1" y="85">X6-2</text>
<text x="23.9" y="92.4">X8-2</text>
<text x="197.4" y="91.5">GND</text>
<text x="100.3" y="108.6">Amphenol: LMJ2138812S0LOT6C or WE: 74990101210</text>
<text x="42.1" y="130.4">+5V</text>
<text x="116.8" y="130.7">826629-5</text>
<text x="26.6" y="134">826629-5</text>
<text x="90.1" y="135.9">FB5</text>
<text x="26.5" y="141.2">100n</text>
<text x="27.5" y="138.7">C81</text>
<text x="92.3" y="143.8">C82</text>
<text x="116.4" y="143.1">C83</text>
<text x="27.5" y="148.9">C84</text>
<text x="92.3" y="146.3">100n</text>
<text x="115.4" y="145">100n</text>
<text x="19" y="150.5">PGND</text>
<text x="26.5" y="151.4">100n</text>
<text x="92.3" y="153.9">100n</text>
<text x="92.3" y="151.4">C85</text>
<text x="168.2" y="154.3">X11</text>
<text x="27.3" y="156.2">JP9-0R</text>
<text x="90.1" y="161.7">22R</text>
<text x="93.3" y="157.4">JP10-0R</text>
<text x="95.2" y="160.8">R124</text>
<text x="166.3" y="157">2411-01</text>
<text x="90.1" y="164.2">22R</text>
<text x="95.2" y="167.7">R125</text>
<text x="91.4" y="173.2">FB6</text>
<text x="43.8" y="175.9">PGND</text>
</g>
<g font-size="2.5" fill="#800000">
<text x="108.4" y="90.7">Right LED (Yellow)</text>
<text x="110.4" y="100.9">Left LED (Green)</text>
<text x="19" y="187.3">Licensed under the TAPR Open Hardware License (www.tapr.org/OHL)</text>
<text x="19" y="189.9">More info at http://www.envox.hr/eez</text>
<text x="19" y="192.4">Repository: https://github.com/eez-open</text>
</g>
<g font-size="2.1" fill="#808080">
<text x="98.8" y="29.5">1</text>
<text x="98.8" y="37.1">4</text>
<text x="98.8" y="44.8">2</text>
<text x="98.8" y="49.8">3</text>
<text x="56.4" y="58.6">IO1</text>
<text x="62.6" y="57.5">1</text>
<text x="98.8" y="57.5">5</text>
<text x="40.3" y="65.1">2</text>
<text x="56.4" y="61.1">IO2</text>
<text x="56.4" y="63.7">IO3</text>
<text x="62.6" y="60">3</text>
<text x="62.6" y="62.5">4</text>
<text x="62.6" y="65.1">5</text>
<text x="98.8" y="65.1">6</text>
<text x="44.2" y="66.2">GND</text>
<text x="56.4" y="66.2">IO4</text>
<text x="96.7" y="82.9">8*3</text>
<text x="98.8" y="87.9">9</text>
<text x="97.6" y="93">10</text>
<text x="97.6" y="98.1">11</text>
<text x="24.7" y="102.5">X8-1</text>
<text x="97.6" y="103.2">12</text>
<text x="103.6" y="125.1" transform="rotate(-90 103.6 125.1)">1</text>
<text x="106.1" y="125.1" transform="rotate(-90 106.1 125.1)">2</text>
<text x="108.7" y="125.1" transform="rotate(-90 108.7 125.1)">3</text>
<text x="111.2" y="125.1" transform="rotate(-90 111.2 125.1)">4</text>
<text x="113.8" y="125.1" transform="rotate(-90 113.8 125.1)">5</text>
<text x="103.6" y="128.4" transform="rotate(-90 103.6 128.4)">X9-</text>
<text x="106.1" y="128.4" transform="rotate(-90 106.1 128.4)">X9-</text>
<text x="108.7" y="128.4" transform="rotate(-90 108.7 128.4)">X9-</text>
<text x="111.2" y="128.4" transform="rotate(-90 111.2 128.4)">X9-</text>
<text x="113.8" y="128.4" transform="rotate(-90 113.8 128.4)">X9-</text>
<text x="20.4" y="137.3">X10-1</text>
<text x="44.8" y="143.8">14</text>
<text x="44.8" y="138.7">16</text>
<text x="44.8" y="141.3">15</text>
<text x="51.8" y="139.8">VBUS2</text>
<text x="51.8" y="142.4">GND2_2</text>
<text x="64.2" y="142.4">GND1_2</text>
<text x="65.6" y="139.8">VBUS1</text>
<text x="77.2" y="143.8">3</text>
<text x="77.2" y="138.7">1</text>
<text x="77.2" y="141.3">2</text>
<text x="134.3" y="138.7">4</text>
<text x="134.3" y="143.8">1</text>
<text x="138.2" y="139.8">VCC</text>
<text x="150.4" y="139.8">IO1</text>
<text x="156.5" y="138.7">2</text>
<text x="156.5" y="143.8">3</text>
<text x="51.8" y="144.9">VDD2</text>
<text x="66.9" y="144.9">VDD1</text>
<text x="138.2" y="144.9">GND</text>
<text x="150.4" y="144.9">IO2</text>
<text x="44.8" y="154">13</text>
<text x="51.8" y="155.1">SPD</text>
<text x="66.6" y="155.1">PDEN</text>
<text x="77.2" y="154">4</text>
<text x="20.4" y="160.2">X10-2</text>
<text x="44.8" y="156.5">12</text>
<text x="44.8" y="161.6">10</text>
<text x="44.8" y="159">11</text>
<text x="51.8" y="157.6">PIN</text>
<text x="51.8" y="160.2">DD-</text>
<text x="68.2" y="157.6">SPU</text>
<text x="68.8" y="160.2">UD-</text>
<text x="77.2" y="156.5">5</text>
<text x="77.2" y="159">6</text>
<text x="77.2" y="161.6">7</text>
<text x="167.3" y="159">1</text>
<text x="167.3" y="161.6">2</text>
<text x="20.4" y="162.7">X10-3</text>
<text x="20.4" y="167.8">X10-4</text>
<text x="46" y="166.7">9</text>
<text x="51.8" y="167.8">GND2</text>
<text x="51.8" y="162.7">DD+</text>
<text x="66.6" y="167.8">GND1</text>
<text x="68.2" y="162.7">UD+</text>
<text x="77.2" y="166.7">8</text>
<text x="167.3" y="164.1">3</text>
<text x="167.3" y="166.7">4</text>
</g>
<g font-size="2.1" fill="#800000">
<text x="137.1" y="30.6">1 TX+</text>
<text x="137.1" y="45.9">2 TX-</text>
<text x="137.1" y="51">3 RX+</text>
<text x="137.1" y="66.2">6 RX-</text>
<text x="137.1" y="73.8">4</text>
<text x="137.1" y="76.4">5</text>
<text x="137.1" y="81.4">7</text>
<text x="137.1" y="84">8</text>
</g>
<text font-size="2" fill="#808080" x="46.3" y="40.7">60R@100MHz</text>
<g font-size="2" fill="#f0f">
<text x="146.9" y="42.1">LED Link (Input) 1</text>
<text x="147.7" y="44.6">LED Act (Input) 2</text>
<text x="155.9" y="47.2">Shield 3</text>
<text x="149.6" y="49.7">RX+ (Output) 4</text>
<text x="150.1" y="52.3">RX- (Output) 5</text>
<text x="149.8" y="59.9">+3.3V (Input) 8</text>
<text x="151.4" y="54.8">TX+ (Input) 6</text>
<text x="151.9" y="57.3">TX- (Input) 7</text>
<text x="242.8" y="92.9">NO contact 1</text>
<text x="244.7" y="95.4">Common 2</text>
<text x="242.9" y="98">NC contact 3</text>
<text x="170.8" y="125.9">Vcc 1</text>
<text x="168.8" y="131">Data+ 3</text>
<text x="169.2" y="128.4">Data- 2</text>
<text x="168.6" y="136.1">Shield 5</text>
<text x="170.4" y="133.5">Gnd 4</text>
</g>
<g font-size="1.8" fill="#008080">
<text x="34.3" y="29.3">AUX_ETH_OUT-</text>
<text x="34.3" y="36.9">AUX_+3V3</text>
<text x="34.3" y="44.5">AUX_ETH_OUT+</text>
<text x="34.3" y="49.6">AUX_ETH_IN+</text>
<text x="34.3" y="77.5">AUX_ETH_IN-</text>
<text x="24.4" y="83.8">AC_EARTH/6.2B</text>
<text x="34.3" y="92.7">AUX_ETH_ACTLED</text>
<text x="34.3" y="102.9">AUX_ETH_LINKLED</text>
<text x="116" y="161.6">D-</text>
<text x="116.3" y="158.8">XUSB_VBUS</text>
<text x="116" y="164.1">D+</text>
<text x="116.3" y="168.9">XUSB_GND</text>
<text x="151.4" y="180.3">AC_EARTH/6.2B</text>
</g>
<g font-size="1.8" fill="#808080">
<text x="87" y="137.8">60R@100MHz</text>
<text x="87" y="177.2">60R@100MHz</text>
</g>
<text font-size="1.8" fill="#800080" x="23.5" y="181">Note 7.1: Mount X4 and X8 on the opposite (top) side of the PCB. Use 14 mm (e.g. Bossard B3X14/BN3320) for enclosure with 3 mm rear panel</text>
<g font-size="1.4" fill="#800000">
<text x="115.8" y="74.2" transform="rotate(-90 115.8 74.2)">75R</text>
<text x="119.3" y="74.1" transform="rotate(-90 119.3 74.1)">75R</text>
<text x="126.7" y="74.5">75R</text>
<text x="107.3" y="81.3">1 nF</text>
<text x="126.7" y="81.8">75R</text>
</g>
</svg>
